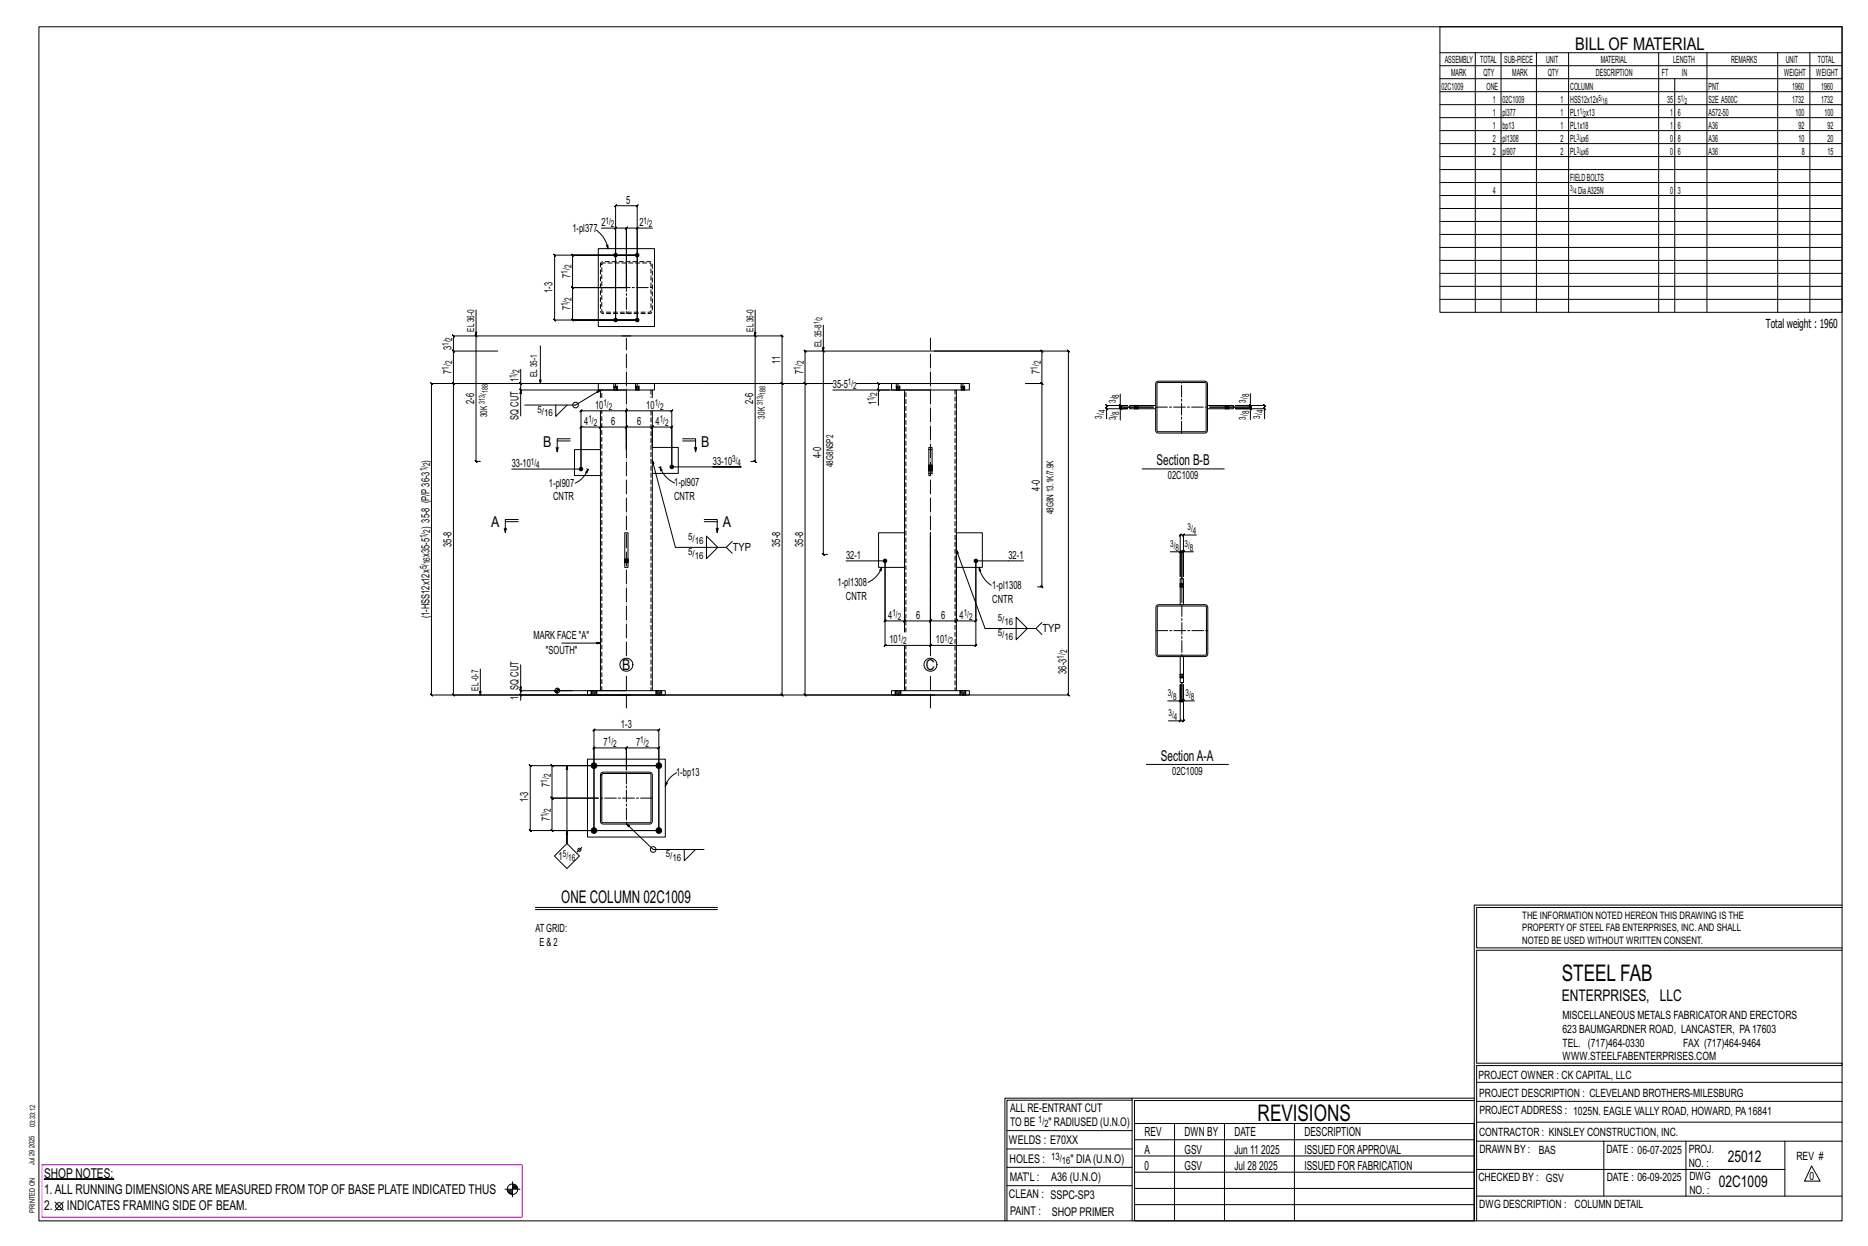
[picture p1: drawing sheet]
<svg xmlns="http://www.w3.org/2000/svg" width="914mm" height="610mm" viewBox="0 0 914 610" stroke-linecap="round" stroke-linejoin="round" font-family="sans-serif">
<g fill="#000" stroke="#000" stroke-width=".49">
<path d="M22 577h34z"/>
<circle cx="301" cy="125" r=".9"/>
<circle cx="312" cy="125" r=".9"/>
<circle cx="301" cy="157" r=".9"/>
<circle cx="312" cy="157" r=".9"/>
<circle cx="284" cy="229" r=".9"/>
<circle cx="329" cy="228" r=".9"/>
<circle cx="433" cy="274" r=".9"/>
<circle cx="478" cy="274" r=".9"/>
<circle cx="291" cy="375" r="1.4"/>
<circle cx="323" cy="375" r="1.4"/>
<circle cx="291" cy="406" r="1.4"/>
<circle cx="323" cy="406" r="1.4"/>
</g>
<g fill="none" stroke="#000" stroke-width=".49">
<path d="M19 13h883v584h-883zM705 13h197v140h-197zM705 26h197M705 32h197M705 39h197M722 26v127M735 26v127M752 26v127M768 26v127M812 26v127M820 39v114M836 26v127"/>
<path d="M870 26v127M886 26v127M705 45h197M705 51h197M705 58h197M705 64h197M705 70h197M705 77h197M705 83h197M705 89h197M705 96h197M292 113a14 14 0 0 1 6 9"/>
<path d="M294 112h7v45v-56l1-1-1 1h11h-1l1-1v1v56v-45h7M301 112l1-1zM301 112h6h-1l1-1v1v29v-29h-1l1-1v1h5M311 112l1-1zM705 102h197M705 108h197M705 115h197M271 124v1h41h-32v-1l1 1h-1v16v-1l1 1h-1h27h-27v-1l1 1h-1v16v-1l1 1h-1h32h-41h1l-1-1v1v-32h1zM293 122h27v38h-27zM297 120h1v2zM705 121h197M705 127h197"/>
<path d="M705 134h197M233 152v74v-1l1 1h-1h2M370 152v74l-1-1 1 1h-2M403 159v112l1 1-1-1h2M705 140h197M705 146h197M221 171l1 1zM233 164l1 1zM244 172h-22l-1-1 1 1v16M265 169v19M305 164h78h-1l1 1v-1v24M309 164h-87h-1l1 1v-1v8"/>
<path d="M369 164l1 1zM403 171l1 1zM458 172h65l-1-1 1 1v168h-1l1 1v-1h-312l1 1-1-1v-152h1l-1-1v1h197h-14v-1l1 1h-1v152l1 1-1-1h64M458 172h-64v-1l1 1h-1v16M458 172h52v-1l1 1h-1v16v-1l1 1h-1h-8h8v-1l1 1h-1v99l1 1-3-1M221 187l1 1zM244 188h-22l-1-1 1 1v152h-1l1 1v-1h87M254 187l1 1zM255 181v7h52M255 188v3l-1-1 1 1h52M255 191v13M272 198v6l6-6"/>
<path d="M293 188h27v3h-27zM294 194v-3l-12 7h-25M300 188h.1M300 191h.1M302 188h.1M302 191h.1M311 188h.1M311 191h.1M313 188h.1M313 191h.1M319 191v3M346 188h37l-1-1 1 1v152h-1l1 1v-1h-78"/>
<path d="M382 187l1 1zM394 187l1 1zM408 191h47M424 188h-5h36M429 190l1 1zM435 191h-5v7M435 188h-5l-1-1 1 1v3M436 188h39v3h-39zM439 188h.1M439 191h.1M440 188h.1M440 191h.1"/>
<path d="M443 191v118M468 191v147M470 188h.1M470 191h.1M472 188h.1M472 191h.1M541 199l1 1zM548 199l1 1zM548 198l1 1zM548 198v1l1 1-1-1h17h-17l1 1-1-1v1M548 193v5h4h-10h-1l1 1v-1v2M555 198h.1"/>
<path d="M555 200h.1M557 198h.1M557 200h.1M566 198h-13v2h13M566 187h25v24h-25zM567 187h23v24h-23zM591 198h13v2h-13M600 198h.1M600 200h.1M601 198h.1M601 200h.1M612 199l1 1z"/>
<path d="M612 198l1 1zM612 198v1l1 1-1-1h-20h20l1 1-1-1v1M612 193v5h-7h14l1 1-1-1v2M619 199l1 1zM272 219l1 2M273 216h6M279 215h-6v6v-2M294 220h-13v13h13M294 201v137M307 220v-19v-1l-1 1h1h-23l1-1-1 1v28M307 219v-18h-1l1-1v1h22h-1l1-1v1v27M319 219h13v13h-13"/>
<path d="M319 201v137M334 215h6v6l1-2M334 216h6M340 219v2M455 219h1v13h-1zM542 205v-5h10h-4v6M619 205v-5h-14h7v5M250 229h34M287 229l1 1M288 230l-1 1zM288 230a12 12 0 0 1-6 6M288 230h.1"/>
<path d="M319 225l12 43h25l2-3M323 229l1 1h-1zM323 229a14 14 0 0 0 7 7M323 229h.1M324 229h-1M329 228h34h-14M329 228v-19v-1l-1 1h1h-10l1-1-1 1v9v-9l1-1-1 1h-12v-1l-1 1h1v11v-11v-1l-1 1h1h-13v-1l-1 1h1v10v-10v-1l-1 1h1h-10l1-1-1 1v20M455 230h.1M455 229h.1M455 228h.1M456 230h.1M456 229h.1"/>
<path d="M456 228h.1M559 229h40M247 258v3M247 255h7M254 254h-7v7l1-3M345 254h6v7l1-3M345 255h6M351 258v3M306 274h.1M306 275h.1M306 261h1v17h-1zM307 274h.1"/>
<path d="M307 275h.1M346 262l5 6-5 5zM356 268l2 3M414 274h19v42l1-1-1 1h22l1-1-1 1v-55v43l1-1-1 1h-12v-1l-1 1h1v-42v42v-1l-1 1h1h-10l1-1-1 1v-30M432 278l-1 1zM432 278a13 13 0 0 1-7 7M443 261h-13v17h13M468 261h13v17h-13M468 269l14 38h25l3-2M478 274v30v-1l-1 1h1h-10l1-1-1 1v-42v42l1-1-1 1h-13l1-1-1 1v-43v55l1-1-1 1h23h-1l1-1v1v-42h23M479 278l1 1h-1zM479 278a14 14 0 0 0 6 8"/>
<path d="M578 270h1h-1l1-1v1v25M578 269l-1 1zM579 262l1-1-1 1zM579 262h-1v-1l-1 1h1v20v-12h-5M579 270v-1l-1 1h1v13M580 269l-1 1zM586 262h-7v20v-12h5M566 296h25v25h-25zM567 297h23v23h-23zM578 287h.1M578 285h.1M578 296v-13h1v13"/>
<path d="M579 287h.1M579 285h.1M275 315h19M443 316v22M497 302l6 5-6 6zM507 307l3 3M235 327v13M254 340l1 1zM255 325v13M271 338h9M272 338h1M272 339h1"/>
<path d="M273 337v2M273 338h1M273 337h1M273 337h.1M288 338h38v2h-38zM289 338h.1M292 338h.1M307 338h-52l-1-1 1 1v2M321 338h.1M324 338h.1M436 338h39v2h-39zM438 338h.1"/>
<path d="M441 338h.1M470 338h.1M473 338h.1M578 330h.1M578 332h.1M578 321v13h1v-13M579 330h.1M579 332h.1M289 340h.1M292 340h.1M307 340h-52v3M321 340h.1"/>
<path d="M324 340h.1M438 340h.1M441 340h.1M470 340h.1M473 340h.1M572 343h6v-8v18h-6M577 343l1-1zM578 343h1h-1l1-1v1v-9v9h-1l1-1v1M578 352l-1 1zM579 343l1-1zM585 343h-6v-8v18l1-1-1 1h-1M259 374l1 1h63h-53v-1l1 1h-1v15l1 1-1-1h23h-23l1 1-1-1v16l1 1-1-1h53v-40v-1l-1 1h1h-16v-1l-1 1h1v11v-11v-1l-1 1h1h-16v-1l-1 1h1v40v-49l-1 1 1-1h32l-1 1 1-1v49h-63v1l-1-1h1v-31z"/>
<path d="M278 375v38v-7M288 371h38v39h-38zM294 378h25v25h-25zM295 379h23v23h-23zM331 378a11 11 0 0 0-5 7M561 374h40M326 383h1l-1 2zM278 413l6 6-6 6-7-6zM285 415l-3 2M307 403l13 13h25M335 416v5l5-5M262 444h89"/>
<path d="M262 445h89M722 443v154M722 443h180M902 444h-179v20h179M902 465h-179v55h179v1h-179v76M554 538h-61v59M554 537h168M722 538h-167v13M723 539h179M723 530h179M493 553h61M555 550h167v47h-167z"/>
<path d="M555 558h167M575 550v47M599 550v47M634 550v47M723 549h179M723 558h179M785 558v27M825 558v27M874 558v27M251 578v8M251 580h1M493 571h61"/>
<path d="M493 562h61M555 573h167M555 566h167M723 572h151M887 570l4 8h-8zM27 588l4 4M31 588l-4 4M247 582h8M248 582h3M248 583h3M249 583h2M249 584h2"/>
<path d="M251 581h2M251 580h2M492 597v-60h62v60M493 580h61M555 589h167M555 581h167M723 585h179"/>
<circle cx="282" cy="198" r="1.4"/>
<circle cx="273" cy="338" r="1.2"/>
<circle cx="307" cy="325" r="3"/>
<circle cx="455" cy="325" r="3"/>
<circle cx="284" cy="416" r=".8"/>
<circle cx="320" cy="416" r="1.4"/>
<circle cx="29" cy="590" r="1.8"/>
<circle cx="251" cy="582" r="2.6"/>
</g>
<path d="M21 570h235v26h-235z" fill="none" stroke="#f0f" stroke-width=".5"/>
<g fill="none" stroke="#000" stroke-width=".49" stroke-dasharray="2 1.4">
<path d="M294 128h25v25h-25zM295 129h23v24h-23zM295 194v-3M300 188h1M300 188v3M301 191h-1M301 191v-3M301 188v3zM301 191l1-3M301 188h1M302 191v-3M302 191h.1"/>
<path d="M311 188h.1M311 188v3M311 191h.1M311 191v-3M312 188v3zM312 191v-3M312 191l1-3M312 188h.1M313 191v-3M313 191h.1M319 191v3M439 188h.1"/>
<path d="M439 188v3M439 191h.1M439 191v-3M439 188l1 3zM440 191v-3M440 188h.1M440 191h.1M468 191v147M470 188h1M470 188v3M471 191h-1M471 191v-3"/>
<path d="M471 188v3zM471 191l1-3M471 188h1M472 191v-3M472 191h.1M555 198v2M555 198h.1M556 198l-1 2M556 198v2zM556 198v2M556 200h.1M557 198v2"/>
<path d="M557 198h.1M557 200h.1M557 200v-2M600 198h.1M600 198v2M600 200h.1M600 200v-2M600 198l1 2zM601 200v-2M601 198h.1M601 200h.1M319 201v137"/>
<path d="M456 220h-1M455 229l1 1zM455 230h.1M455 229h.1M455 228h1zM455 228h1M455 228h.1M455 229h1M455 228l1 1M455 232v1h1v-1M455 230h1M456 229h-1"/>
<path d="M456 228h-1M456 230h-1M456 230h.1M456 229h.1M456 228h.1M456 228v1M306 274h1zM306 274h1M306 274h.1M306 275h.1M306 275h1M306 274l1 1"/>
<path d="M307 274h-1M307 274h.1M307 274v1M578 286l1 1zM578 287h.1M578 286h.1M578 287h1M579 285h-1M579 287h-1M579 287h.1M579 285v1M579 286l-1-1"/>
<path d="M579 286h-1M443 309v-118M289 338v2M289 338h.1M290 338l-1 2M291 338v2zM291 338h-1v2M291 338h1v2h-1M292 338v2M292 338h.1M295 338v-137M321 338v2"/>
<path d="M321 338h.1M322 338l-1 2M323 338v2zM323 338h-1v2M323 338v2M324 338h.1M438 338v2M438 338h.1M439 338l-1 2M440 338v2zM440 338h-1v2M440 338h1v2h-1"/>
<path d="M441 338v2M441 338h.1M443 338v-22M470 338v2M470 338h.1M471 338h-1v2M471 338h1v2h-1zM471 338v2h-1M472 338v2M473 338h.1M578 330l1 1zM578 330h1"/>
<path d="M578 330h.1M578 332h.1M578 331l1 1M578 331h1M578 332h1M579 330h-1M579 330h.1M579 331h.1M291 340h-1M292 340h.1M292 340v-2M323 340h-1"/>
<path d="M324 340h.1M324 340v-2M440 340h-1M441 340h.1M441 340v-2M471 340h.1M473 340h.1M473 340v-2M294 379h1z"/>
</g>
<path d="M307 321v-156M455 321v-156M307 346v-16M455 346v-16" fill="none" stroke="#000" stroke-width=".49" stroke-dasharray="6.8 1 0 1"/>
<path d="M307 128v25M294 141h25M566 199h24M578 212v-25M579 296v25M566 309h25M307 378v25M319 390h-25" fill="none" stroke="#000" stroke-width=".49" stroke-dasharray="5.8 1 1 1"/>
<g font-size="11.2">
<text x="764" y="480">STEEL FAB</text>
<text x="616" y="548">REVISIONS</text>
</g>
<g font-size="8.6">
<text x="771" y="24">BILL OF MATERIAL</text>
<text x="275" y="442">ONE COLUMN 02C1009</text>
</g>
<g font-size="7.9">
<text x="765" y="490">ENTERPRISES, LLC</text>
<text x="846" y="569">25012</text>
<text x="841" y="581">02C1009</text>
</g>
<g font-size="7.3">
<text x="266" y="219">B</text>
<text x="343" y="219">B</text>
<text x="566" y="228">Section B-B</text>
<text x="240" y="258">A</text>
<text x="354" y="258">A</text>
<text x="305" y="328">B</text>
<text x="453" y="328">C</text>
<text x="568" y="372">SectionA-A</text>
</g>
<g font-size="6.6">
<text x="22" y="576">SHOP NOTES:</text>
<text x="22" y="584">1.ALL RUNNING DIMENSIONSARE MEASURED FROM TOP OF BASE PLATE INDICATED THUS</text>
<text x="22" y="592">2.</text>
<text x="33" y="592">INDICATES FRAMING SIDE OF BEAM.</text>
</g>
<g font-size="6.1">
<text x="864" y="161">Total weight : 1960</text>
<text x="560" y="556">REV</text>
<text x="580" y="556">DWN BY</text>
<text x="604" y="556">DATE</text>
<text x="639" y="556">DESCRIPTION</text>
<text x="560" y="564">A</text>
<text x="580" y="564">GSV</text>
<text x="604" y="564">Jun 11</text>
<text x="617" y="564">2025</text>
<text x="639" y="564">ISSUED FORAPPROVAL</text>
<text x="560" y="572">0</text>
<text x="580" y="572">GSV</text>
<text x="604" y="572">Jul 28</text>
<text x="616" y="572">2025</text>
<text x="639" y="572">ISSUED FOR FABRICATION</text>
</g>
<g font-size="5.9">
<text x="494" y="560">WELDS : E70XX</text>
<text x="494" y="569">HOLES :</text>
<text x="524" y="569">&quot; DIA(U.N.O)</text>
<text x="494" y="578">MAT'L :</text>
<text x="515" y="578">A36 (U.N.O)</text>
<text x="494" y="586">CLEAN : SSPC-SP3</text>
<text x="495" y="595">PAINT :</text>
<text x="515" y="595">SHOP PRIMER</text>
</g>
<g font-size="5.8">
<text x="494" y="544">ALL RE-ENTRANT CUT</text>
<text x="494" y="551">TO BE</text>
<text x="513" y="551">&quot; RADIUSED (U.N.O)</text>
</g>
<g font-size="5.6">
<text x="765" y="499">MISCELLANEOUS METALS FABRICATORAND ERECTORS</text>
<text x="765" y="505">623 BAUMGARDNER ROAD, LANCASTER, PA17603</text>
<text x="765" y="512">TEL. (717)464-0330</text>
<text x="824" y="512">FAX (717)464-9464</text>
<text x="765" y="519">WWW.STEELFABENTERPRISES.COM</text>
<text x="724" y="528">PROJECT OWNER : CK CAPITAL, LLC</text>
<text x="724" y="537">PROJECT DESCRIPTION : CLEVELAND BROTHERS-MILESBURG</text>
<text x="724" y="545">PROJECTADDRESS : 1025N. EAGLE VALLY ROAD, HOWARD, PA16841</text>
<text x="724" y="556">CONTRACTOR : KINSLEY CONSTRUCTION, INC.</text>
<text x="724" y="564">DRAWN BY :</text>
<text x="753" y="564">BAS</text>
<text x="786" y="564">DATE : 06-07-2025</text>
<text x="827" y="564">PROJ.</text>
<text x="879" y="568">REV #</text>
<text x="827" y="571">NO. :</text>
<text x="724" y="578">CHECKED BY : GSV</text>
<text x="787" y="578">DATE : 06-09-2025</text>
<text x="827" y="578">DWG</text>
<text x="886" y="578">0</text>
<text x="827" y="584">NO. :</text>
<text x="724" y="591">DWG DESCRIPTION : COLUMN DETAIL</text>
</g>
<g font-size="5.5">
<text x="306" y="100">5</text>
<text x="280" y="114">1-pl377</text>
<text x="294" y="111">2</text>
<text x="313" y="111">2</text>
<text x="279" y="136" transform="rotate(-90 279 136)">7</text>
<text x="270" y="143" transform="rotate(-90 270 143)">1-3</text>
<text x="279" y="152" transform="rotate(-90 279 152)">7</text>
<text x="221" y="171" transform="rotate(-90 221 171)">3</text>
<text x="382" y="178" transform="rotate(-90 382 178)">11</text>
<text x="221" y="183" transform="rotate(-90 221 183)">7</text>
<text x="393" y="183" transform="rotate(-90 393 183)">7</text>
<text x="509" y="183" transform="rotate(-90 509 183)">7</text>
<text x="254" y="187" transform="rotate(-90 254 187)">1</text>
<text x="408" y="190">35-5</text>
<text x="232" y="198" transform="rotate(-90 232 198)">2-6</text>
<text x="369" y="198" transform="rotate(-90 369 198)">2-6</text>
<text x="291" y="200">10</text>
<text x="316" y="200">10</text>
<text x="429" y="198" transform="rotate(-90 429 198)">1</text>
<text x="254" y="205" transform="rotate(-90 254 205)">SQ CUT</text>
<text x="286" y="208">4</text>
<text x="299" y="208">6</text>
<text x="312" y="208">6</text>
<text x="321" y="208">4</text>
<text x="210" y="226" transform="rotate(-90 210 226)">)</text>
<text x="349" y="227">33-10</text>
<text x="402" y="224" transform="rotate(-90 402 224)">4-0</text>
<text x="250" y="229">33-10</text>
<text x="269" y="238">1-pl907</text>
<text x="330" y="238">1-pl907</text>
<text x="572" y="234">02C1009</text>
<text x="271" y="245">CNTR</text>
<text x="330" y="244">CNTR</text>
<text x="509" y="240" transform="rotate(-90 509 240)">4-0</text>
<text x="210" y="259" transform="rotate(-90 210 259)">) 35-8 (P/P36-3</text>
<text x="221" y="268" transform="rotate(-90 221 268)">35-8</text>
<text x="359" y="270">TYP</text>
<text x="382" y="268" transform="rotate(-90 382 268)">35-8</text>
<text x="393" y="268" transform="rotate(-90 393 268)">35-8</text>
<text x="210" y="273" transform="rotate(-90 210 273)">x35-5</text>
<text x="414" y="273">32-1</text>
<text x="494" y="273">32-1</text>
<text x="410" y="287">1-pl1308</text>
<text x="414" y="293">CNTR</text>
<text x="486" y="288">1-pl1308</text>
<text x="486" y="295">CNTR</text>
<text x="210" y="303" transform="rotate(-90 210 303)">(1-HSS12x12x</text>
<text x="435" y="303">4</text>
<text x="449" y="303">6</text>
<text x="461" y="303">6</text>
<text x="470" y="303">4</text>
<text x="510" y="309">TYP</text>
<text x="261" y="313">MARK FACE &quot;A&quot;</text>
<text x="435" y="315">10</text>
<text x="458" y="315">10</text>
<text x="267" y="320">&quot;SOUTH&quot;</text>
<text x="522" y="330" transform="rotate(-90 522 330)">36-3</text>
<text x="254" y="337" transform="rotate(-90 254 337)">SQ CUT</text>
<text x="254" y="343" transform="rotate(-90 254 343)">1</text>
<text x="304" y="356">1-3</text>
<text x="295" y="365">7</text>
<text x="311" y="365">7</text>
<text x="331" y="380">1-bp13</text>
<text x="574" y="379">02C1009</text>
<text x="269" y="385" transform="rotate(-90 269 385)">7</text>
<text x="259" y="393" transform="rotate(-90 259 393)">1-3</text>
<text x="269" y="402" transform="rotate(-90 269 402)">7</text>
<text x="273" y="421">1</text>
<text x="262" y="456">AT GRID:</text>
<text x="264" y="463">E &amp; 2</text>
</g>
<g font-size="5">
<text x="745" y="450">THE INFORMATION NOTED HEREON THIS DRAWING IS THE</text>
<text x="745" y="456">PROPERTY OF STEEL FAB ENTERPRISES, INC.AND SHALL</text>
<text x="745" y="462">NOTED BE USED WITHOUT WRITTEN CONSENT.</text>
<text x="508" y="550">1/</text>
<text x="511" y="551">2</text>
<text x="515" y="568">13/</text>
<text x="520" y="570">16</text>
</g>
<g font-size="4.9">
<text x="707" y="31">ASSEMBLY</text>
<text x="725" y="31">TOTAL</text>
<text x="736" y="31">SUB-PIECE</text>
<text x="757" y="31">UNIT</text>
<text x="784" y="31">MATERIAL</text>
<text x="819" y="31">LENGTH</text>
<text x="847" y="31">REMARKS</text>
<text x="874" y="31">UNIT</text>
<text x="890" y="31">TOTAL</text>
<text x="710" y="37">MARK</text>
<text x="726" y="37">QTY</text>
<text x="740" y="37">MARK</text>
<text x="758" y="37">QTY</text>
<text x="781" y="37">DESCRIPTION</text>
<text x="814" y="37">FT</text>
<text x="823" y="37">IN</text>
<text x="873" y="37">WEIGHT</text>
<text x="889" y="37">WEIGHT</text>
<text x="706" y="44">02C1009</text>
<text x="728" y="44">ONE</text>
<text x="769" y="44">COLUMN</text>
<text x="836" y="44">PNT</text>
<text x="877" y="44">1960</text>
<text x="891" y="44">1960</text>
<text x="731" y="50">1</text>
<text x="736" y="50">02C1009</text>
<text x="764" y="50">1</text>
<text x="769" y="50">HSS12x12x</text>
<text x="816" y="50">35</text>
<text x="821" y="50">5</text>
<text x="836" y="50">S2E A500C</text>
<text x="877" y="50">1732</text>
<text x="891" y="50">1732</text>
<text x="731" y="57">1</text>
<text x="736" y="57">pl377</text>
<text x="764" y="57">1</text>
<text x="769" y="57">PL1 x13</text>
<text x="818" y="57">1</text>
<text x="821" y="57">6</text>
<text x="836" y="57">A572-50</text>
<text x="879" y="57">100</text>
<text x="893" y="57">100</text>
<text x="731" y="63">1</text>
<text x="736" y="63">bp13</text>
<text x="764" y="63">1</text>
<text x="769" y="63">PL1x18</text>
<text x="818" y="63">1</text>
<text x="821" y="63">6</text>
<text x="836" y="63">A36</text>
<text x="880" y="63">92</text>
<text x="895" y="63">92</text>
<text x="731" y="69">2</text>
<text x="736" y="69">pl1308</text>
<text x="764" y="69">2</text>
<text x="769" y="69">PL x6</text>
<text x="818" y="69">0</text>
<text x="821" y="69">8</text>
<text x="836" y="69">A36</text>
<text x="880" y="69">10</text>
<text x="895" y="69">20</text>
<text x="731" y="76">2</text>
<text x="736" y="76">pl907</text>
<text x="764" y="76">2</text>
<text x="769" y="76">PL x6</text>
<text x="818" y="76">0</text>
<text x="821" y="76">6</text>
<text x="836" y="76">A36</text>
<text x="882" y="76">8</text>
<text x="895" y="76">15</text>
<text x="769" y="88">FIELDBOLTS</text>
<text x="731" y="95">4</text>
<text x="772" y="95">DiaA325N</text>
<text x="818" y="95">0</text>
<text x="821" y="95">3</text>
</g>
<g font-size="4.7">
<text x="296" y="109">1/</text>
<text x="299" y="111">2</text>
<text x="315" y="109">1/</text>
<text x="318" y="111">2</text>
<text x="280" y="131" transform="rotate(-90 280 131)">2</text>
<text x="278" y="134" transform="rotate(-90 278 134)">1/</text>
<text x="278" y="150" transform="rotate(-90 278 150)">1/</text>
<text x="280" y="147" transform="rotate(-90 280 147)">2</text>
<text x="221" y="167" transform="rotate(-90 221 167)">2</text>
<text x="232" y="162" transform="rotate(-90 232 162)">EL36-0</text>
<text x="369" y="162" transform="rotate(-90 369 162)">EL36-0</text>
<text x="220" y="169" transform="rotate(-90 220 169)">1/</text>
<text x="402" y="170" transform="rotate(-90 402 170)">EL35-8</text>
<text x="221" y="178" transform="rotate(-90 221 178)">2</text>
<text x="394" y="178" transform="rotate(-90 394 178)">2</text>
<text x="509" y="178" transform="rotate(-90 509 178)">2</text>
<text x="220" y="181" transform="rotate(-90 220 181)">1/</text>
<text x="253" y="185" transform="rotate(-90 253 185)">1/</text>
<text x="254" y="182" transform="rotate(-90 254 182)">2</text>
<text x="263" y="184" transform="rotate(-90 263 184)">EL35-1</text>
<text x="392" y="181" transform="rotate(-90 392 181)">1/</text>
<text x="508" y="181" transform="rotate(-90 508 181)">1/</text>
<text x="415" y="189">1/</text>
<text x="418" y="190">2</text>
<text x="428" y="196" transform="rotate(-90 428 196)">1/</text>
<text x="429" y="194" transform="rotate(-90 429 194)">2</text>
<text x="546" y="197" transform="rotate(-90 546 197)">3/</text>
<text x="548" y="195" transform="rotate(-90 548 195)">8</text>
<text x="610" y="197" transform="rotate(-90 610 197)">3/</text>
<text x="612" y="194" transform="rotate(-90 612 194)">8</text>
<text x="263" y="202">5/</text>
<text x="266" y="204">16</text>
<text x="295" y="199">1/</text>
<text x="298" y="200">2</text>
<text x="320" y="199">1/</text>
<text x="323" y="200">2</text>
<text x="541" y="202" transform="rotate(-90 541 202)">4</text>
<text x="548" y="203" transform="rotate(-90 548 203)">8</text>
<text x="612" y="203" transform="rotate(-90 612 203)">8</text>
<text x="618" y="202" transform="rotate(-90 618 202)">4</text>
<text x="238" y="204" transform="rotate(-90 238 204)">30K</text>
<text x="288" y="207">1/</text>
<text x="291" y="208">2</text>
<text x="323" y="207">1/</text>
<text x="326" y="208">2</text>
<text x="374" y="205" transform="rotate(-90 374 205)">30K</text>
<text x="539" y="205" transform="rotate(-90 539 205)">3/</text>
<text x="546" y="206" transform="rotate(-90 546 206)">3/</text>
<text x="610" y="205" transform="rotate(-90 610 205)">3/</text>
<text x="617" y="205" transform="rotate(-90 617 205)">3/</text>
<text x="260" y="227">1/</text>
<text x="358" y="226">3/</text>
<text x="361" y="228">4</text>
<text x="209" y="231" transform="rotate(-90 209 231)">1/</text>
<text x="211" y="228" transform="rotate(-90 211 228)">2</text>
<text x="263" y="229">4</text>
<text x="408" y="229" transform="rotate(-90 408 229)">48G8NSP2</text>
<text x="516" y="252" transform="rotate(-90 516 252)">48G8N 13.1K/7.9K</text>
<text x="209" y="263" transform="rotate(-90 209 263)">1/</text>
<text x="211" y="261" transform="rotate(-90 211 261)">2</text>
<text x="581" y="260">3/</text>
<text x="584" y="261">4</text>
<text x="337" y="264">5/</text>
<text x="340" y="266">16</text>
<text x="573" y="268">3/</text>
<text x="575" y="269">8</text>
<text x="580" y="268">3/</text>
<text x="582" y="269">8</text>
<text x="337" y="272">5/</text>
<text x="340" y="273">16</text>
<text x="209" y="279" transform="rotate(-90 209 279)">5/</text>
<text x="211" y="276" transform="rotate(-90 211 276)">16</text>
<text x="437" y="302">1/</text>
<text x="439" y="303">2</text>
<text x="472" y="302">1/</text>
<text x="474" y="303">2</text>
<text x="488" y="304">5/</text>
<text x="492" y="306">16</text>
<text x="488" y="311">5/</text>
<text x="439" y="314">1/</text>
<text x="442" y="315">2</text>
<text x="462" y="314">1/</text>
<text x="465" y="315">2</text>
<text x="492" y="313">16</text>
<text x="521" y="322" transform="rotate(-90 521 322)">1/</text>
<text x="522" y="320" transform="rotate(-90 522 320)">2</text>
<text x="234" y="338" transform="rotate(-90 234 338)">EL-0-7</text>
<text x="572" y="341">3/</text>
<text x="580" y="341">3/</text>
<text x="574" y="342">8</text>
<text x="583" y="342">8</text>
<text x="572" y="350">3/</text>
<text x="575" y="352">4</text>
<text x="298" y="364">1/</text>
<text x="300" y="365">2</text>
<text x="313" y="364">1/</text>
<text x="316" y="365">2</text>
<text x="268" y="383" transform="rotate(-90 268 383)">1/</text>
<text x="270" y="380" transform="rotate(-90 270 380)">2</text>
<text x="268" y="400" transform="rotate(-90 268 400)">1/</text>
<text x="270" y="397" transform="rotate(-90 270 397)">2</text>
<text x="275" y="419">5/</text>
<text x="326" y="419">5/</text>
<text x="278" y="421">16</text>
<text x="329" y="421">16</text>
</g>
<g font-size="4.2">
<text x="783" y="49">5/</text>
<text x="784" y="51">16</text>
<text x="823" y="49">1/</text>
<text x="825" y="51">2</text>
<text x="773" y="56">1/</text>
<text x="775" y="57">2</text>
<text x="772" y="68">3/</text>
<text x="774" y="70">4</text>
<text x="772" y="75">3/</text>
<text x="774" y="76">4</text>
<text x="769" y="94">3/</text>
<text x="770" y="95">4</text>
</g>
<g font-size="4">
<text x="401" y="159" transform="rotate(-90 401 159)">1/</text>
<text x="403" y="156" transform="rotate(-90 403 156)">2</text>
<text x="237" y="198" transform="rotate(-90 237 198)">313/</text>
<text x="239" y="193" transform="rotate(-90 239 193)">188</text>
<text x="375" y="193" transform="rotate(-90 375 193)">188</text>
<text x="373" y="198" transform="rotate(-90 373 198)">313/</text>
</g>
<g font-size="3.7">
<text x="17" y="551" transform="rotate(-90 17 551)">03:33:12</text>
<text x="17" y="562" transform="rotate(-90 17 562)">2025</text>
<text x="17" y="570" transform="rotate(-90 17 570)">Jul 29</text>
<text x="17" y="593" transform="rotate(-90 17 593)">PRINTED ON</text>
</g>
</svg>
